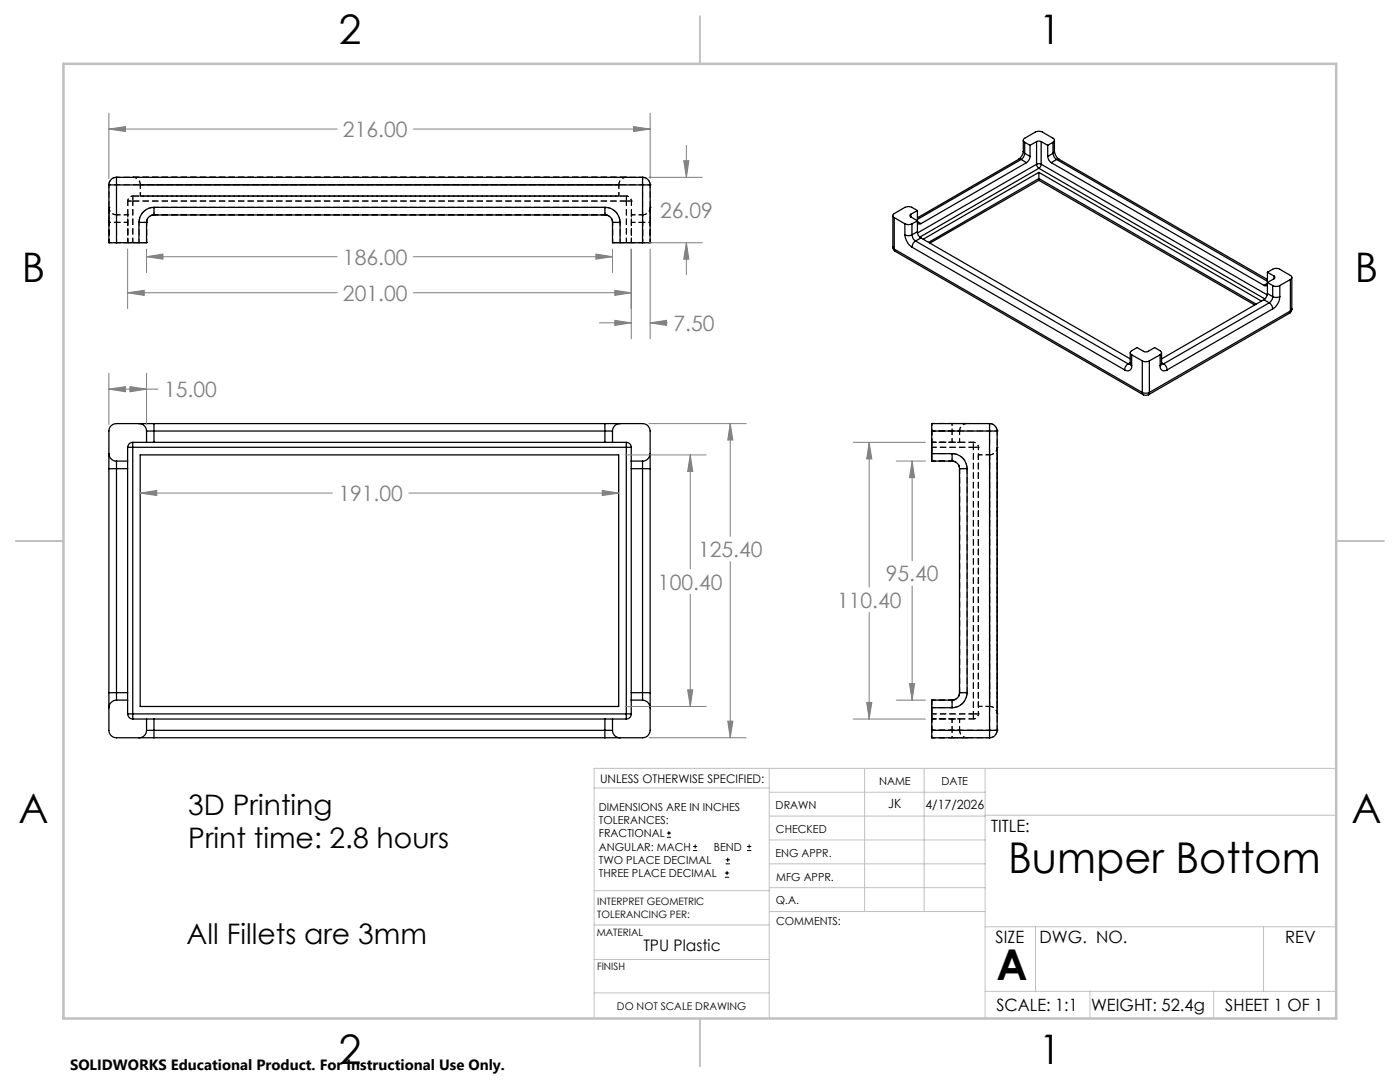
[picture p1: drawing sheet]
<svg xmlns="http://www.w3.org/2000/svg" width="279mm" height="216mm" viewBox="0 0 279 216" stroke-linecap="round" stroke-linejoin="round" font-family="sans-serif">
<g fill="none" stroke="#000" stroke-width=".25">
<path d="M21.7 36.9h1.5M21.7 36.9v11.5h1.5M23.2 35.4v1.5M23.2 35.4a1.51 1.51 0 0 0-1.5 1.5M23.2 36.9v11.5M23.2 36.9h105M23.2 35.4h105M128.2 35.4v1.5M128.2 36.9h1.6M128.2 35.4a1.51 1.51 0 0 1 1.6 1.5M128.2 36.9v11.5M129.8 36.9v11.5h-1.6"/>
<path d="M203.3 31.8h.5M203.3 31.8l-20.2 11.7M203.8 31.8l1.1 .7M203.8 31.8l-20.7 12M204.2 30.2v.1a2.26 2.26 0 0 1-.9 1.5M204.2 30.2l.3 .4M204.2 28v2.2M204.5 28.4a.43 .43 0 0 1-.3-.4 .43 .43 0 0 1 .3-.4l2.1-1.2a1.5 1.5 0 0 1 1.4 0l2.1 1.2a.43 .43 0 0 1 .3 .4 .43 .43 0 0 1-.3 .4M204.5 30.6a1.6 1.6 0 0 1-.7 1.2M204.5 28.4l1.1 .6M204.5 30.6l1.1 .6M204.5 28.4v2.2"/>
<path d="M204.9 32.5l-21.1 12.1M205.6 31.2a1.6 1.6 0 0 1-.7 1.3M205.6 29v2.2M206.9 32.8v.3l.4 .5M206.9 28.3l.3-.1 .6 .1M206.9 32.8l.3-.1 .6 .1M206.9 28.3l-1.3 .7M206.9 28.3v4.5M206.9 32.8l-23.8 13.7M207.3 35.6v.4M207.3 36l43.1 24.9M207.3 36l-21.7 12.5"/>
<path d="M207.3 34.4l44.4 25.7M207.3 34.4l-23 13.3M207.3 34.4v1.2M207.3 33.6l-23.7 13.7M207.3 33.6l45.1 26.1M207.3 35.6l43.4 25.1M207.3 35.6l-22 12.8M207.8 32.8l-.1 .3-.4 .5M207.8 28.3v4.5M207.8 28.3l1.3 .7M207.8 32.8l45.1 26M209.1 31.2a1.6 1.6 0 0 0 .7 1.3"/>
<path d="M209.1 29v2.2M209.8 32.5l42.4 24.4M210.1 30.6a1.6 1.6 0 0 0 .8 1.2M210.1 28.4l-1 .6M210.1 30.6l-1 .6M210.1 28.4v2.2M210.4 30.2l.2 .7 .7 .9M210.4 30.2l-.3 .4M210.4 28v2.2M210.9 31.8l-1.1 .7M210.9 31.8l42 24.3M211.3 31.8h-.4"/>
<path d="M211.3 31.8l41.6 24M23.2 48.4h4.5M27.7 44.4h1.5M27.7 44.4v4M29.2 44.4v4h-1.5M30.7 41.4a3 3 0 0 0-3 3M30.7 42.9a1.45 1.45 0 0 0-1.5 1.5M30.7 41.4v1.5M30.7 41.4h90M30.7 42.9h90M120.7 41.4a3 3 0 0 1 3.1 3M120.7 41.4v1.5"/>
<path d="M120.7 42.9a1.45 1.45 0 0 1 1.5 1.5M122.2 44.4h1.6M122.2 44.4v4h1.6M123.8 44.4v4M123.8 48.4h4.4M178.2 49.3l.1 .5 .4 .4M178.2 49.3l.3 .4M178.2 43v6.3M178.5 49.7l.2 .5M178.5 49.7l49.5 28.6M178.5 43.4v6.3M178.5 43.4l2.1 1.3"/>
<path d="M178.7 50.2l49.5 28.6M180.6 46.8a3.4 3.4 0 0 0 1.4 2.5M180.6 46.8a1.5 1.5 0 0 0 1.4 0M180.6 44.7a1.5 1.5 0 0 0 1.4 0M180.6 44.7v2.1M181.8 42.8a.27 .27 0 0 0-.2 .2 .27 .27 0 0 0 .2 .3M181.8 43.3l1.3 .8-1.1 .6M181.8 42.8v.5M182 46.8a1.6 1.6 0 0 0 .7 1.3M182 49.3l42.4 24.5M182 44.7v2.1M182.7 48.1a1.6 1.6 0 0 0-.7 1.2"/>
<path d="M182.7 48.1l42.4 24.5M183.1 42l-1.1-.6a1.5 1.5 0 0 0-1.4 0l-2.1 1.2a.43 .43 0 0 0-.3 .4 .43 .43 0 0 0 .3 .4M183.1 46.2a1.38 1.38 0 0 0 .7 1.3M183.1 44.2l.7 .4a.43 .43 0 0 1-.5 .1 .43 .43 0 0 1-.2-.5zM183.1 42l-1.3 .8M183.1 46.2l-1.1 .6M183.1 42v4.2M183.8 47.5l-1.1 .6M183.8 47.5l41.8 24.1M252.2 56.9l.7-.3a.42 .42 0 0 1-.2 .4 .42 .42 0 0 1-.5-.1zM252.2 59.8l1.1 .6M252.2 59.8l-20.4 11.8"/>
<path d="M252.9 54.3l1.1-.6a1.5 1.5 0 0 1 1.4 0l2.1 1.3a.43 .43 0 0 1 .3 .4 .43 .43 0 0 1-.3 .4M252.9 58.6a1.6 1.6 0 0 1-.7 1.2M252.9 54.3l1.3 .8M252.9 58.6l1.1 .6M252.9 54.3v4.3M254 57a1.5 1.5 0 0 0 1.4 0M254 59.2a1.5 1.5 0 0 0 1.4 0M254 59.2a1.6 1.6 0 0 1-.7 1.2M254 57v2.2M254.2 55.1a.31 .31 0 0 1 .2 .3 .31 .31 0 0 1-.2 .2M254.2 55.6l-1.3 .8 1.1 .6M254.2 55.1v.5"/>
<path d="M255.4 59.2a3 3 0 0 1-1.4 2.4M255.4 57v2.2M257.5 55.8l-2.1 1.2M257.5 55.8v6.3M257.8 55.4v6.2M225.1 72.6a1.62 1.62 0 0 0-.7 1.2M225.1 72.6l.5 .1M225.6 72.6l-.1 .1M225.6 72.6l.2 .4M225.6 70.4v2.2M225.6 72.4l-.5 .2M225.8 70.8a.43 .43 0 0 1-.2-.4 .43 .43 0 0 1 .2-.4l1.1-.6 1.8 .8h.4l1.3-.8 1.1 .6a.43 .43 0 0 1 .3 .4 .43 .43 0 0 1-.3 .4"/>
<path d="M225.8 73a.86 .86 0 0 1-.4 .9 .86 .86 0 0 1-1-.1M225.8 70.8l2.2 1.2M225.8 70.8v2.2M228 78.3l.5 .2 .9-.2M228 72a1.5 1.5 0 0 0 1.4 0M228 78.3l.2 .5M228 72v6.3M228.2 78.8l.4 .1 .6-.1M229.4 78.3l-.2 .5M229.4 72v6.3M231.5 73a.86 .86 0 0 0 .4 .9 .86 .86 0 0 0 1-.1M231.5 70.8l-2.1 1.2"/>
<path d="M231.5 70.8v2.2M231.8 72.6v.1M231.8 72.6l-.3 .4M231.8 70.4v2.2M231.8 72.4l.4 .2M232.2 72.6a1.62 1.62 0 0 1 .7 1.2M232.2 72.6l-.4 .1M253.3 60.4a1.62 1.62 0 0 1 .7 1.2M253.3 60.4l-21.1 12.2M254 61.6l-21.1 12.2M257.3 62.5l-28.1 16.3M257.5 62.1l-.2 .4"/>
<path d="M257.5 62.1l-28.1 16.2M257.8 61.6l-.1 .5-.4 .4M257.8 61.6l-.3 .5M21.7 90.5a1.51 1.51 0 0 0 1.5 1.5M21.7 93.5h1.5M21.7 90.5v3M21.7 93.5v44.7M23.2 92v1.5M23.2 92h2.3M23.2 93.5h2.3M23.2 93.5v44.7M25.5 92v1.5"/>
<path d="M25.5 89.3h1M25.5 89.3v2.7M25.5 93.5v44.7M26.5 88.3a1.02 1.02 0 0 0-1 1M26.5 88.3v1M26.5 88.3h2.7M26.5 89.3v53.2M26.5 89.3h98.5M27.7 84.5h-4.5a1.51 1.51 0 0 0-1.5 1.5v4.5M27.7 84.5a1.51 1.51 0 0 1 1.5 1.5M27.7 84.5h3M28 90.8h95.5v50.2h-95.5z"/>
<path d="M29.2 86h1.5M29.2 88.3h1.5M29.2 86v2.3M30.7 84.5v1.5M30.7 88.3h90M30.7 84.5h90M30.7 86v2.3M30.7 86h90M120.7 86h1.5M120.7 88.3h1.5M120.7 84.5v1.5M120.7 84.5h3.1"/>
<path d="M120.7 86v2.3M122.2 86v2.3M122.2 88.3h2.8M123.8 84.5h4.4a1.51 1.51 0 0 1 1.6 1.5v4.5M123.8 84.5a1.45 1.45 0 0 0-1.6 1.5M125 88.3a.96 .96 0 0 1 1 1M125 89.3h1M125 88.3v1M125 89.3v53.2M126 92v1.5M126 89.3v2.7M126 93.5v44.7"/>
<path d="M126 92h2.2M126 93.5h2.2M128.2 92v1.5M128.2 93.5h1.6M128.2 93.5v44.7M129.8 90.5a1.51 1.51 0 0 1-1.6 1.5M129.8 90.5v3M129.8 93.5v44.7M185.9 90.5v1.5h4.1M185.9 86h11.6M185.9 90.5h4.1M185.9 86v4.5"/>
<path d="M190 90.5a3 3 0 0 1 3 3M190 92a1.51 1.51 0 0 1 1.5 1.5M190 90.5v1.5M191.5 93.5h1.5M191.5 93.5v44.7M193 93.5v44.7M197.5 84.5a1.51 1.51 0 0 1 1.5 1.5M197.5 86h1.5M197.5 84.5v1.5M197.5 84.5h-11.6v1.5M197.5 86v59.7M199 86v59.7"/>
<path d="M21.7 138.2h1.5M21.7 138.2v3M23.2 139.7a1.57 1.57 0 0 0-1.5 1.5M23.2 138.2v1.5M23.2 139.7h2.3M23.2 138.2h2.3M25.5 138.2v1.5M25.5 139.7v2.8M126 138.2v1.5M126 139.7h2.2M126 139.7v2.8M126 138.2h2.2"/>
<path d="M128.2 139.7a1.57 1.57 0 0 1 1.6 1.5M128.2 138.2v1.5M128.2 138.2h1.6M129.8 138.2v3M190 139.7v1.5M190 139.7h-4.1v1.5M191.5 138.2a1.45 1.45 0 0 1-1.5 1.5M191.5 138.2h1.5M193 138.2a2.99 2.99 0 0 1-3 3M21.7 141.2v4.5a1.51 1.51 0 0 0 1.5 1.5h4.5M25.5 142.5a1.09 1.09 0 0 0 1 1M25.5 142.5h1"/>
<path d="M26.5 142.5v1M26.5 143.5h2.7M26.5 142.5h98.5M27.7 147.2h3M29.2 145.7a1.51 1.51 0 0 1-1.5 1.5M29.2 145.7h1.5M29.2 143.5h1.5M29.2 143.5v2.2M30.7 145.7v1.5M30.7 143.5h90M30.7 147.2h90M30.7 143.5v2.2"/>
<path d="M30.7 145.7h90M120.7 145.7h1.5M120.7 145.7v1.5M120.7 147.2h3.1M120.7 143.5h1.5M120.7 143.5v2.2M122.2 145.7a1.45 1.45 0 0 0 1.6 1.5M122.2 143.5h2.8M122.2 143.5v2.2M125 142.5v1M125 142.5h1M126 142.5a1.02 1.02 0 0 1-1 1"/>
<path d="M129.8 141.2v4.5a1.51 1.51 0 0 1-1.6 1.5h-4.4M185.9 145.7v1.5h11.6M185.9 145.7h11.6M185.9 141.2h4.1M185.9 141.2v4.5M197.5 145.7v1.5M197.5 145.7h1.5M199 145.7a1.51 1.51 0 0 1-1.5 1.5"/>
</g>
<g fill="none" stroke="#000" stroke-width=".2" stroke-dasharray="1.3 .6">
<path d="M21.8 36.9h.1M23.3 35.4h.1M26.5 39.1h.1M26.5 35.4h.1M28 36.9h.1M28 39.1h.1M123.5 36.9h.1M123.5 39.1h.1M125 35.4h.1M125 39.1h.1M128.3 35.4h.1M129.8 36.9h.1"/>
<path d="M21.8 48.4h.1M21.8 41.4h.1M23.3 42.9h.1M25.5 48.4h.1M25.5 40.1h.1M25.5 42.9h.1M29.3 44.4h.1M29.3 48.4h.1M30.8 42.9h.1M120.8 42.9h.1M122.3 48.4h.1M122.3 44.4h.1"/>
<path d="M126 48.4h.1M126 40.1h.1M126 42.9h.1M128.3 42.9h.1M129.8 48.4h.1M129.8 41.4h.1M186 84.5h.1M186 92h.1M186 88.2h.1M190 92h.1M191.5 93.5h.1M191.5 88.2h.1"/>
<path d="M191.5 86h.1M193 84.5h.1M194.3 88.2h.1M195.3 89.2h.1M195.3 90.7h.1M197.5 84.5h.1M197.5 90.7h.1M199 86h.1M199 89.2h.1M186 139.7h.1M190 139.7h.1M191.5 138.2h.1"/>
<path d="M186 147.2h.1M186 143.4h.1M191.5 143.4h.1M191.5 145.7h.1M193 147.2h.1M194.3 143.4h.1M195.3 142.4h.1M195.3 140.9h.1M197.5 147.2h.1M197.5 140.9h.1M199 145.7h.1M199 142.4h.1"/>
</g>
<g fill="none" stroke="#000" stroke-width=".2" stroke-dasharray="1.3 .6" stroke-dashoffset=".5" stroke-linecap="butt">
<path d="M23.3 36.9h105M26.5 39.1v1M28 36.9h95.5M28 39.1v-2.2M28 39.1h95.5M123.5 39.1v-2.2M123.5 36.9h-95.5M123.5 39.1h-95.5M125 39.1v1M128.3 35.4h-105M21.8 44.4v4M21.8 48.4v-4"/>
<path d="M23.3 48.4v-4M23.3 44.4h2.2M23.3 48.4h2.2M23.3 42.9h2.2M23.3 44.4v4M25.5 40.1h1M25.5 42.9h-2.2M25.5 44.4v4M25.5 44.4h-2.2M25.5 48.4h1M26.5 48.4h-1M26.5 40.1v-1"/>
<path d="M27.8 44.4v4M29.3 44.4v4M29.3 48.4v-4M122.3 44.4v4M123.8 48.4v-4M125 40.1v-1M125 40.1h1M125 48.4h1M126 40.1h-1M126 48.4h-1M126 44.4h2.3M126 44.4v4"/>
<path d="M126 42.9h2.3M128.3 44.4v4M128.3 42.9h-2.3M128.3 48.4h-2.3M128.3 44.4h-2.3M128.3 48.4v-4M129.8 48.4v-4M129.8 44.4v4M186 89.2v-1M186 86h4M186 86v2.2M186 84.5h4"/>
<path d="M186 88.2v1M186 92h4M190 92h-4M190 84.5h-4M190 86v2.2M190 88.2h-4M190 88.2v-2.2M190 86h-4M190 90.5h-4M191.5 88.2v-2.2M191.5 86v2.2M194.3 89.2v-1"/>
<path d="M194.3 89.2h1M195.3 89.2h-1M195.3 90.7h2.2M190 139.7h-4M186 143.4v-1M186 147.2h4M186 145.7v-2.3M186 145.7h4M186 142.4v1M186 141.2h4M190 145.7h-4M190 143.4v2.3"/>
<path d="M190 143.4h-4M190 145.7v-2.3M190 147.2h-4M191.5 145.7v-2.3M191.5 143.4v2.3M194.3 143.4v-1M194.3 142.4h1M194.3 142.4v1M195.3 142.4h-1M195.3 140.9h2.2"/>
</g>
<g fill="none" stroke="#000" stroke-width=".2" stroke-dasharray="1.3 .6" stroke-dashoffset=".8" stroke-linecap="butt">
<path d="M23.3 35.4v1.5M125 39.1a1 1 0 0 1 1 1M128.3 35.4v1.5M129.8 36.9h-1.5M25.5 40.1a1 1 0 0 1 1-1M27.8 48.4h1.5M29.3 44.4h-1.5M128.3 44.4h1.5M128.3 48.4h1.5M129.8 48.4h-1.5M186 90.5v1.5M190 92v-1.5"/>
<path d="M195.3 89.2a1 1 0 0 0-1-1M186 145.7v1.5M186 147.2v-1.5M190 145.7v1.5M194.3 143.4a1 1 0 0 0 1-1M197.5 147.2v-1.5"/>
</g>
<g fill="none" stroke="#000" stroke-width=".2" stroke-dasharray="1.3 .6" stroke-dashoffset=".3" stroke-linecap="butt">
<path d="M23.3 48.4h4.5M25.5 40.1v8.3M25.5 48.4v-8.3M26.5 48.4v-8.3M26.5 40.1v8.3M123.8 48.4h4.5M125 40.1v8.3M125 48.4v-8.3M126 48.4v-8.3M126 40.1v8.3M186 89.2h8.3M186 88.2h8.3"/>
<path d="M186 90.5v-4.5M194.3 88.2h-8.3M194.3 89.2h-8.3M195.3 90.7v50.2M197.5 90.7v50.2M197.5 86v59.7M186 143.4h8.3M186 142.4h8.3M186 145.7v-4.5M194.3 142.4h-8.3M194.3 143.4h-8.3M195.3 140.9v-50.2"/>
<path d="M197.5 140.9v-50.2M199 145.7v-59.7"/>
</g>
<path d="M26.5 35.4h98.5M26.5 39.1h98.5M125 39.1h-98.5M125 35.4h-98.5M26.5 40.1h98.5M125 40.1h-98.5" fill="none" stroke="#000" stroke-width=".2" stroke-dasharray="1.3 .6" stroke-linecap="butt"/>
<g fill="none" stroke="#000" stroke-width=".2" stroke-dasharray="1.3 .6" stroke-dashoffset=".4" stroke-linecap="butt">
<path d="M23.3 35.4a1.5 1.5 0 0 0-1.5 1.5M26.5 35.4a1.5 1.5 0 0 1 1.5 1.5M123.5 36.9a1.5 1.5 0 0 1 1.5-1.5M129.8 36.9a1.5 1.5 0 0 0-1.5-1.5M23.3 42.9a1.5 1.5 0 0 1-1.5-1.5M29.3 44.4a1.5 1.5 0 0 1 1.5-1.5M30.8 42.9a1.5 1.5 0 0 0-1.5 1.5M30.8 42.9h90M120.8 42.9a1.5 1.5 0 0 1 1.5 1.5M120.8 42.9h-90M120.8 41.4h-90M122.3 44.4a1.5 1.5 0 0 0-1.5-1.5"/>
<path d="M128.3 42.9a1.5 1.5 0 0 0 1.5-1.5M190 92a1.5 1.5 0 0 1 1.5 1.5M191.5 93.5a1.5 1.5 0 0 0-1.5-1.5M191.5 86a1.5 1.5 0 0 1 1.5-1.5M193 84.5a1.5 1.5 0 0 0-1.5 1.5M197.5 90.7a1.5 1.5 0 0 0 1.5-1.5M197.5 84.5a1.5 1.5 0 0 1 1.5 1.5M199 89.2a1.5 1.5 0 0 1-1.5 1.5M190 139.7a1.5 1.5 0 0 0 1.5-1.5M191.5 138.2a1.5 1.5 0 0 1-1.5 1.5M191.5 145.7a1.5 1.5 0 0 0 1.5 1.5M197.5 140.9a1.5 1.5 0 0 1 1.5 1.5"/>
<path d="M199 142.4a1.5 1.5 0 0 0-1.5-1.5M199 145.7a1.5 1.5 0 0 1-1.5 1.5"/>
</g>
<g fill="none" stroke="#000" stroke-width=".2" stroke-dasharray="1.3 .6" stroke-dashoffset=".2" stroke-linecap="butt">
<path d="M26.5 48.4h2.8M27.8 44.4a3 3 0 0 1 3-3M29.3 48.4h-2.8M120.8 41.4a3 3 0 0 1 3 3M122.3 48.4h2.7M125 48.4h-2.7M186 89.2v2.8M186 92v-2.8M190 90.5a3 3 0 0 1 3 3M191.5 93.5v44.7M186 139.7v2.7M191.5 138.2v-44.7"/>
<path d="M193 138.2v-44.7M193 138.2a3 3 0 0 1-3 3M186 142.4v-2.7"/>
</g>
<g fill="none" stroke="#000" stroke-width=".2" stroke-dasharray="1.3 .6" stroke-dashoffset=".7" stroke-linecap="butt">
<path d="M23.3 36.9h-1.5M21.8 48.4h1.5M23.3 44.4h-1.5M23.3 42.9v1.5M23.3 44.4v-1.5M23.3 48.4h-1.5M25.5 44.4v-1.5M25.5 42.9v1.5M30.8 42.9v-1.5M120.8 42.9v-1.5M122.3 44.4h1.5M122.3 48.4h1.5"/>
<path d="M126 42.9v1.5M126 44.4v-1.5M128.3 44.4v-1.5M128.3 42.9v1.5M186 84.5v1.5M186 86v-1.5M190 84.5v1.5M190 88.2h1.5M190 86h1.5M190 86v-1.5M191.5 86h-1.5M191.5 88.2h-1.5"/>
<path d="M191.5 93.5h1.5M194.3 89.2v53.2M195.3 89.2v53.2M197.5 84.5v1.5M199 89.2v53.2M199 86h-1.5M186 139.7v1.5M190 139.7v1.5M191.5 138.2h1.5M190 145.7h1.5M190 143.4h1.5M191.5 143.4h-1.5"/>
<path d="M191.5 145.7h-1.5M194.3 142.4v-53.2M195.3 142.4v-53.2M199 142.4v-53.2M199 145.7h-1.5"/>
</g>
<path d="M21.8 44.4v-3M21.8 41.4v3M129.8 41.4v3M129.8 44.4v-3M190 84.5h3M193 84.5h-3M190 147.2h3M193 147.2h-3" fill="none" stroke="#000" stroke-width=".2" stroke-dasharray="1.3 .6" stroke-dashoffset=".1" stroke-linecap="butt"/>
<path d="M21.8 36.9v11.5M128.3 36.9v11.5M23.3 48.4v-11.5M129.8 48.4v-11.5M186 86h11.5M197.5 84.5h-11.5M186 147.2h11.5M197.5 145.7h-11.5" fill="none" stroke="#000" stroke-width=".2" stroke-dasharray="1.3 .6" stroke-dashoffset=".6" stroke-linecap="butt"/>
<g fill="none" stroke="#000" stroke-width=".2">
<path d="M133.1 167.1h.8M133.1 166.2h.8M133.5 165.8v.9M138.3 169.7h.8M138.3 168.9h.8M138.7 168.5v.8M144.7 175h.8M144.7 174.2h.8M144.8 172.4h.9M144.8 171.6h.9M145.1 173.8v.8M145.2 171.1v.9"/>
<path d="M149.1 169.7h.8M149.1 168.9h.8M149.5 168.5v.8"/>
</g>
<g fill="none" stroke="#808080" stroke-width=".2">
<path d="M21.7 25.8l3.3-.5v.9zM21.7 22.6v13M21.7 25.8h45.6M82.5 25.8h47.3M126.4 25.3l3.4 .5-3.4 .4zM129.5 35.4h10.7M129.8 22.6v13M136.5 32.1h1l-.5 3.3zM137 29v6.4M25.5 58.4l3.3-.5v1zM25.5 49.7v11.9M25.5 58.4h41.8"/>
<path d="M29.2 51.2l3.3-.5v1zM29.2 49.7v4.7M29.2 51.2h38.1M82.5 51.2h39.7M82.5 58.4h43.5M118.9 50.7l3.3 .5-3.3 .5zM122.2 49.7v4.7M122.7 57.9l3.3 .5-3.3 .5zM126 49.7v17.9M129.5 48.4h10.7M129.8 49.7v17.9M137 48.4l.5 3.3h-1z"/>
<path d="M137 48.4v6.4M21.7 77.6l3.3-.4v1zM21.7 74.5v10.2M21.7 77.6h9.8M25.9 77.2l3.3 .4-3.3 .6zM29.2 74.5v10.2M119.6 64.4h6.4M122.7 63.9l3.3 .5-3.3 .5zM129.8 64.4l3.2-.5v1zM129.8 64.4h3.4M28 98.4l3.3-.5v1zM28 98.4h38.3"/>
<path d="M81.6 98.4h41.9M120.2 97.9l3.3 .5-3.3 .5zM124.7 90.8h16.2M129.5 84.5h19.4M137.8 90.8l.5 3.3h-1.1zM137.8 90.8v22.7M145.7 84.5l.6 3.3h-1.1zM145.7 84.5v22.5M170.3 88.3h14.4M173.5 88.3l.5 3.3h-1zM173.5 88.3v28.9M178.9 92h5.8"/>
<path d="M182 92l.5 3.3h-1zM182 92v19.9M137.8 118.6v22.4M145.7 112.1v35.1M182 116.9v22.8M137.2 137.7h1.1l-.5 3.3zM173.5 122.2v21.3M178.9 139.7h5.8M181.5 136.4h1l-.5 3.3zM124.7 141h16.2M129.5 147.2h19.4M145.2 143.9h1.1l-.6 3.3z"/>
<path d="M170.3 143.5h14.4M173 140.2h1l-.5 3.3z"/>
</g>
<g fill="none" stroke="#c0c0c0" stroke-width=".2">
<path d="M118.6 157.2h34.9M153.5 153.3v49.9M153.5 158.1h43.1M172.5 153.3v28.6M184.4 153.3v28.6M196.6 153.3v49.9M266.7 153.3h-148.1v49.9M118.6 177.7h35M153.5 167.6h43.1M153.5 162.8h43.1M153.5 172.4h43.1M153.5 177.1h43.1"/>
<path d="M196.6 162.7h70.1M118.6 198.1h34.9M118.6 191.5h34.9M118.6 184.6h35M153.6 181.9h43M196.6 197.8h70.1M196.6 184.9h70.1M206.7 184.9v12.9M217.5 197.8v5.4M242.2 197.8v5.4M252.2 184.9v12.9"/>
</g>
<path d="M139.7 3.2v9.5M3.1 107.9h9.6M266.7 107.9h9.5M139.7 203.2v9.6" fill="none" stroke="#c0c0c0" stroke-width=".25"/>
<path d="M12.7 12.7h254v190.5h-254z" fill="none" stroke="#c0c0c0" stroke-width=".5"/>
<path d="M145.7 84.5l.6 3.3h-1.1zM145.2 143.9h1.1l-.6 3.3zM21.7 77.6l3.3-.4v1zM25.9 77.2l3.3 .4-3.3 .6zM137.2 137.7h1.1l-.5 3.3zM137.8 90.8l.5 3.3h-1.1zM28 98.4l3.3-.5v1zM120.2 97.9l3.3 .5-3.3 .5zM21.7 25.8l3.3-.5v.9zM126.4 25.3l3.4 .5-3.4 .4zM29.2 51.2l3.3-.5v1zM118.9 50.7l3.3 .5-3.3 .5zM25.5 58.4l3.3-.5v1zM122.7 57.9l3.3 .5-3.3 .5zM137 48.4l.5 3.3h-1zM136.5 32.1h1l-.5 3.3zM122.7 63.9l3.3 .5-3.3 .5zM129.8 64.4l3.2-.5v1zM182 92l.5 3.3h-1zM181.5 136.4h1l-.5 3.3zM173.5 88.3l.5 3.3h-1zM173 140.2h1l-.5 3.3z" fill="#808080"/>
<g font-size="8.5">
<text x="201.2" y="174.2">Bumper Bottom</text>
<text x="198.9" y="195.5">A</text>
</g>
<g font-size="8.1">
<text x="67.6" y="8.9">2</text>
<text x="207.3" y="8.9">1</text>
<text x="4.4" y="56.2">B</text>
<text x="270.4" y="56.2">B</text>
<text x="3.7" y="164.1">A</text>
<text x="269.7" y="164.1">A</text>
<text x="67.6" y="212.4">2</text>
<text x="207.3" y="212.4">1</text>
</g>
<g font-size="5.6">
<text x="37.6" y="162.6">3D Printing</text>
<text x="37.6" y="169.2">Print time: 2.8 hours</text>
<text x="37.3" y="188.3">All Fillets are 3mm</text>
</g>
<g font-size="4.2" fill="#808080">
<text x="68.5" y="27.3">216.00</text>
<text x="131.7" y="43.4">26.09</text>
<text x="68.5" y="52.8">186.00</text>
<text x="68.5" y="60">201.00</text>
<text x="134.4" y="66">7.50</text>
<text x="32.7" y="79.2">15.00</text>
<text x="67.5" y="100">191.00</text>
<text x="139.3" y="111.1">125.40</text>
<text x="131.3" y="117.6">100.40</text>
<text x="176.8" y="116">95.40</text>
<text x="167" y="121.3">110.40</text>
</g>
<g font-size="3.4">
<text x="197.8" y="166">TITLE:</text>
<text x="198.7" y="188.1">SIZE</text>
<text x="207.5" y="188.1">DWG. NO.</text>
<text x="256.5" y="188.2">REV</text>
<text x="198.8" y="201.7">SCALE: 1:1</text>
<text x="217.7" y="201.8">WEIGHT: 52.4g</text>
<text x="244.5" y="201.7">SHEET 1 OF 1</text>
</g>
<text font-size="3.2" x="128.4" y="189.8">TPU Plastic</text>
<text font-size="3" x="14" y="213.5">SOLIDWORKS Educational Product. For Instructional Use Only.</text>
<g font-size="2.5">
<text x="177.3" y="161.3">JK</text>
<text x="184.7" y="161.4">4/17/2026</text>
</g>
<text font-size="2.4" x="119.8" y="156.2">UNLESS OTHERWISE SPECIFIED:</text>
<g font-size="2.2">
<text x="119.5" y="161.8">DIMENSIONS ARE IN INCHES</text>
<text x="154.8" y="161.4">DRAWN</text>
<text x="175.4" y="156.6">NAME</text>
<text x="187.9" y="156.7">DATE</text>
<text x="119.5" y="164.4">TOLERANCES:</text>
<text x="119.5" y="167.1">FRACTIONAL</text>
<text x="154.9" y="166.3">CHECKED</text>
<text x="119.5" y="169.7">ANGULAR: MACH</text>
<text x="119.5" y="172.4">TWO PLACE DECIMAL</text>
<text x="142.5" y="169.7">BEND</text>
<text x="154.8" y="170.9">ENG APPR.</text>
<text x="119.5" y="175">THREE PLACE DECIMAL</text>
<text x="154.9" y="175.7">MFG APPR.</text>
<text x="154.9" y="180.4">Q.A.</text>
<text x="154.9" y="184.6">COMMENTS:</text>
</g>
<text font-size="2.1" x="123.1" y="201.6">DO NOT SCALE DRAWING</text>
<g font-size="2">
<text x="119.2" y="180.6">INTERPRET GEOMETRIC</text>
<text x="119.2" y="183.1">TOLERANCING PER:</text>
<text x="119.1" y="186.7">MATERIAL</text>
<text x="119.1" y="193.5">FINISH</text>
</g>
</svg>
